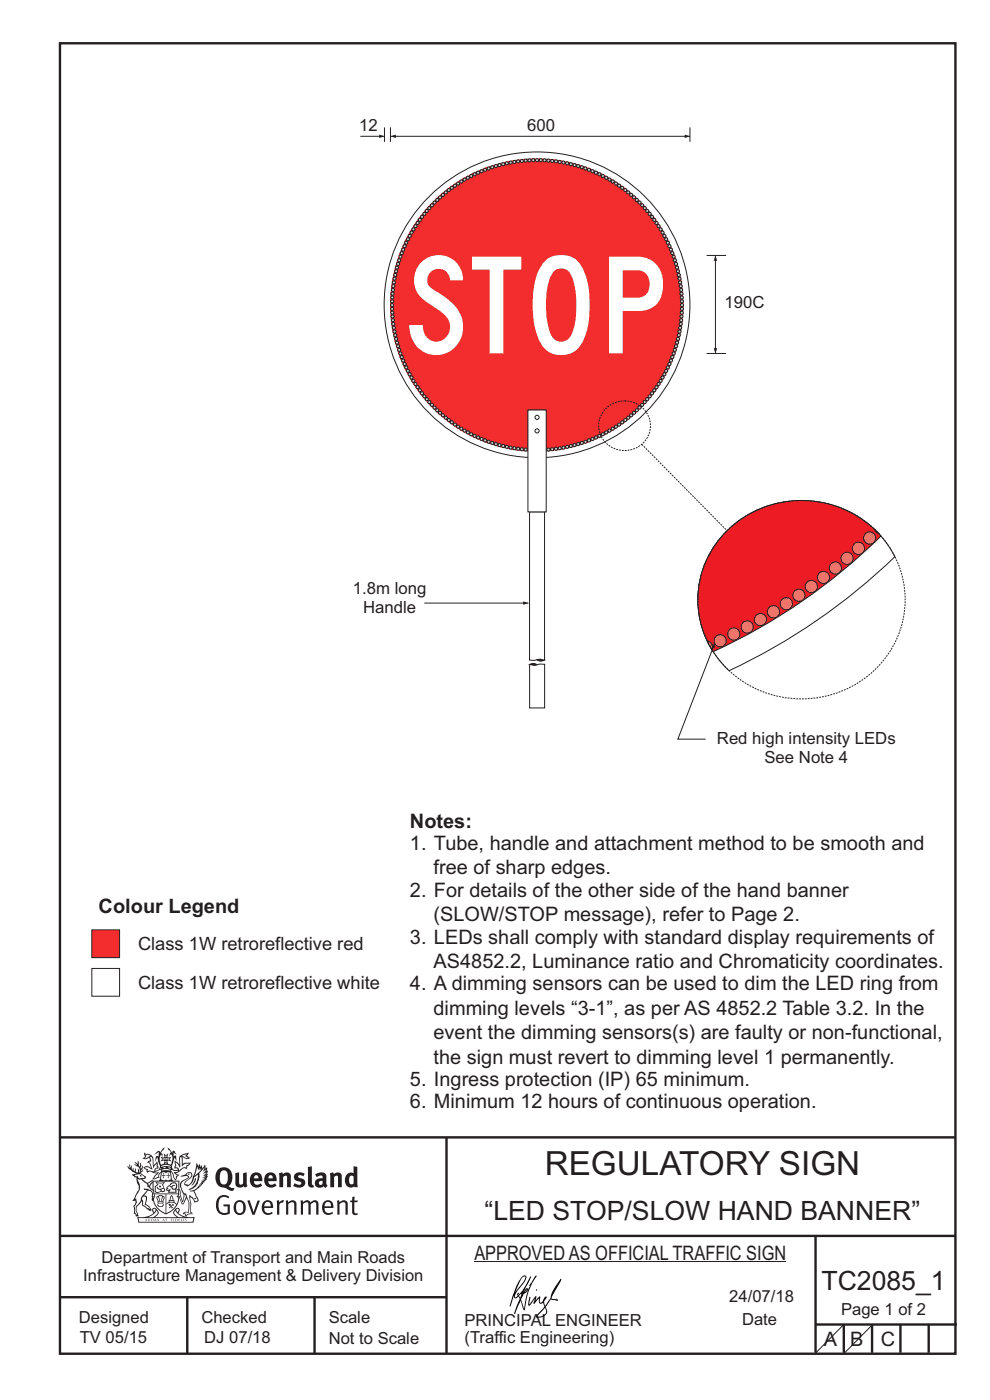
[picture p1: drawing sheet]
<svg xmlns="http://www.w3.org/2000/svg" width="210mm" height="297mm" viewBox="0 0 210 297" stroke-linecap="round" stroke-linejoin="round" font-family="sans-serif">
<circle cx="113.9" cy="64.7" r="32.4" fill="#fff" stroke="#231f20" stroke-width=".21"/>
<circle cx="113.9" cy="64.7" r="31.1" fill="#f32c2e"/>
<g fill="#d1d3d4" stroke="#231f20" stroke-width=".21">
<circle cx="113.9" cy="34" r=".32"/>
<circle cx="113.1" cy="34" r=".32"/>
<circle cx="112.3" cy="34" r=".32"/>
<circle cx="111.5" cy="34.1" r=".32"/>
<circle cx="110.7" cy="34.1" r=".32"/>
<circle cx="109.9" cy="34.2" r=".32"/>
<circle cx="109.1" cy="34.4" r=".32"/>
<circle cx="108.3" cy="34.5" r=".32"/>
<circle cx="107.5" cy="34.6" r=".32"/>
<circle cx="106.7" cy="34.8" r=".32"/>
<circle cx="106" cy="35" r=".32"/>
<circle cx="105.2" cy="35.2" r=".32"/>
<circle cx="104.4" cy="35.5" r=".32"/>
<circle cx="103.7" cy="35.7" r=".32"/>
<circle cx="102.9" cy="36" r=".32"/>
<circle cx="102.2" cy="36.3" r=".32"/>
<circle cx="101.4" cy="36.6" r=".32"/>
<circle cx="100.7" cy="37" r=".32"/>
<circle cx="100" cy="37.3" r=".32"/>
<circle cx="99.2" cy="37.7" r=".32"/>
<circle cx="98.5" cy="38.1" r=".32"/>
<circle cx="97.9" cy="38.5" r=".32"/>
<circle cx="97.2" cy="38.9" r=".32"/>
<circle cx="96.5" cy="39.4" r=".32"/>
<circle cx="95.8" cy="39.8" r=".32"/>
<circle cx="95.2" cy="40.3" r=".32"/>
<circle cx="94.6" cy="40.8" r=".32"/>
<circle cx="93.9" cy="41.3" r=".32"/>
<circle cx="93.3" cy="41.9" r=".32"/>
<circle cx="92.8" cy="42.4" r=".32"/>
<circle cx="92.2" cy="43" r=".32"/>
<circle cx="91.6" cy="43.6" r=".32"/>
<circle cx="91.1" cy="44.2" r=".32"/>
<circle cx="90.5" cy="44.8" r=".32"/>
<circle cx="90" cy="45.4" r=".32"/>
<circle cx="89.5" cy="46" r=".32"/>
<circle cx="89" cy="46.7" r=".32"/>
<circle cx="88.6" cy="47.3" r=".32"/>
<circle cx="88.1" cy="48" r=".32"/>
<circle cx="87.7" cy="48.7" r=".32"/>
<circle cx="87.3" cy="49.4" r=".32"/>
<circle cx="86.9" cy="50.1" r=".32"/>
<circle cx="86.5" cy="50.8" r=".32"/>
<circle cx="86.2" cy="51.5" r=".32"/>
<circle cx="85.8" cy="52.2" r=".32"/>
<circle cx="85.5" cy="53" r=".32"/>
<circle cx="85.2" cy="53.7" r=".32"/>
<circle cx="84.9" cy="54.5" r=".32"/>
<circle cx="84.7" cy="55.2" r=".32"/>
<circle cx="84.4" cy="56" r=".32"/>
<circle cx="84.2" cy="56.8" r=".32"/>
<circle cx="84" cy="57.5" r=".32"/>
<circle cx="83.8" cy="58.3" r=".32"/>
<circle cx="83.7" cy="59.1" r=".32"/>
<circle cx="83.6" cy="59.9" r=".32"/>
<circle cx="83.4" cy="60.7" r=".32"/>
<circle cx="83.3" cy="61.5" r=".32"/>
<circle cx="83.3" cy="62.3" r=".32"/>
<circle cx="83.2" cy="63.1" r=".32"/>
<circle cx="83.2" cy="63.9" r=".32"/>
<circle cx="83.2" cy="64.7" r=".32"/>
<circle cx="83.2" cy="65.5" r=".32"/>
<circle cx="83.2" cy="66.3" r=".32"/>
<circle cx="83.3" cy="67.1" r=".32"/>
<circle cx="83.3" cy="67.9" r=".32"/>
<circle cx="83.4" cy="68.7" r=".32"/>
<circle cx="83.6" cy="69.5" r=".32"/>
<circle cx="83.7" cy="70.3" r=".32"/>
<circle cx="83.8" cy="71.1" r=".32"/>
<circle cx="84" cy="71.9" r=".32"/>
<circle cx="84.2" cy="72.7" r=".32"/>
<circle cx="84.4" cy="73.5" r=".32"/>
<circle cx="84.7" cy="74.2" r=".32"/>
<circle cx="84.9" cy="75" r=".32"/>
<circle cx="85.2" cy="75.7" r=".32"/>
<circle cx="85.5" cy="76.5" r=".32"/>
<circle cx="85.8" cy="77.2" r=".32"/>
<circle cx="86.2" cy="78" r=".32"/>
<circle cx="86.5" cy="78.7" r=".32"/>
<circle cx="86.9" cy="79.4" r=".32"/>
<circle cx="87.3" cy="80.1" r=".32"/>
<circle cx="87.7" cy="80.8" r=".32"/>
<circle cx="88.1" cy="81.5" r=".32"/>
<circle cx="88.6" cy="82.1" r=".32"/>
<circle cx="89" cy="82.8" r=".32"/>
<circle cx="89.5" cy="83.4" r=".32"/>
<circle cx="90" cy="84.1" r=".32"/>
<circle cx="90.5" cy="84.7" r=".32"/>
<circle cx="91.1" cy="85.3" r=".32"/>
<circle cx="91.6" cy="85.9" r=".32"/>
<circle cx="92.2" cy="86.5" r=".32"/>
<circle cx="92.8" cy="87" r=".32"/>
<circle cx="93.3" cy="87.6" r=".32"/>
<circle cx="93.9" cy="88.1" r=".32"/>
<circle cx="94.6" cy="88.6" r=".32"/>
<circle cx="95.2" cy="89.1" r=".32"/>
<circle cx="95.8" cy="89.6" r=".32"/>
<circle cx="96.5" cy="90.1" r=".32"/>
<circle cx="97.2" cy="90.5" r=".32"/>
<circle cx="97.9" cy="90.9" r=".32"/>
<circle cx="98.5" cy="91.3" r=".32"/>
<circle cx="99.2" cy="91.7" r=".32"/>
<circle cx="100" cy="92.1" r=".32"/>
<circle cx="100.7" cy="92.5" r=".32"/>
<circle cx="101.4" cy="92.8" r=".32"/>
<circle cx="102.2" cy="93.1" r=".32"/>
<circle cx="102.9" cy="93.4" r=".32"/>
<circle cx="103.7" cy="93.7" r=".32"/>
<circle cx="104.4" cy="94" r=".32"/>
<circle cx="105.2" cy="94.2" r=".32"/>
<circle cx="106" cy="94.4" r=".32"/>
<circle cx="106.7" cy="94.6" r=".32"/>
<circle cx="107.5" cy="94.8" r=".32"/>
<circle cx="108.3" cy="95" r=".32"/>
<circle cx="109.1" cy="95.1" r=".32"/>
<circle cx="109.9" cy="95.2" r=".32"/>
<circle cx="110.7" cy="95.3" r=".32"/>
<circle cx="111.5" cy="95.4" r=".32"/>
<circle cx="112.3" cy="95.4" r=".32"/>
<circle cx="113.1" cy="95.5" r=".32"/>
<circle cx="113.9" cy="95.5" r=".32"/>
<circle cx="114.7" cy="95.5" r=".32"/>
<circle cx="115.5" cy="95.4" r=".32"/>
<circle cx="116.3" cy="95.4" r=".32"/>
<circle cx="117.1" cy="95.3" r=".32"/>
<circle cx="117.9" cy="95.2" r=".32"/>
<circle cx="118.7" cy="95.1" r=".32"/>
<circle cx="119.5" cy="95" r=".32"/>
<circle cx="120.3" cy="94.8" r=".32"/>
<circle cx="121.1" cy="94.6" r=".32"/>
<circle cx="121.9" cy="94.4" r=".32"/>
<circle cx="122.6" cy="94.2" r=".32"/>
<circle cx="123.4" cy="94" r=".32"/>
<circle cx="124.2" cy="93.7" r=".32"/>
<circle cx="124.9" cy="93.4" r=".32"/>
<circle cx="125.7" cy="93.1" r=".32"/>
<circle cx="126.4" cy="92.8" r=".32"/>
<circle cx="127.2" cy="92.5" r=".32"/>
<circle cx="127.9" cy="92.1" r=".32"/>
<circle cx="128.6" cy="91.7" r=".32"/>
<circle cx="129.3" cy="91.3" r=".32"/>
<circle cx="130" cy="90.9" r=".32"/>
<circle cx="130.7" cy="90.5" r=".32"/>
<circle cx="131.3" cy="90.1" r=".32"/>
<circle cx="132" cy="89.6" r=".32"/>
<circle cx="132.6" cy="89.1" r=".32"/>
<circle cx="133.3" cy="88.6" r=".32"/>
<circle cx="133.9" cy="88.1" r=".32"/>
<circle cx="134.5" cy="87.6" r=".32"/>
<circle cx="135.1" cy="87" r=".32"/>
<circle cx="135.7" cy="86.5" r=".32"/>
<circle cx="136.2" cy="85.9" r=".32"/>
<circle cx="136.8" cy="85.3" r=".32"/>
<circle cx="137.3" cy="84.7" r=".32"/>
<circle cx="137.8" cy="84.1" r=".32"/>
<circle cx="138.3" cy="83.4" r=".32"/>
<circle cx="138.8" cy="82.8" r=".32"/>
<circle cx="139.3" cy="82.1" r=".32"/>
<circle cx="139.7" cy="81.5" r=".32"/>
<circle cx="140.1" cy="80.8" r=".32"/>
<circle cx="140.5" cy="80.1" r=".32"/>
<circle cx="140.9" cy="79.4" r=".32"/>
<circle cx="141.3" cy="78.7" r=".32"/>
<circle cx="141.7" cy="78" r=".32"/>
<circle cx="142" cy="77.2" r=".32"/>
<circle cx="142.3" cy="76.5" r=".32"/>
<circle cx="142.6" cy="75.7" r=".32"/>
<circle cx="142.9" cy="75" r=".32"/>
<circle cx="143.2" cy="74.2" r=".32"/>
<circle cx="143.4" cy="73.5" r=".32"/>
<circle cx="143.6" cy="72.7" r=".32"/>
<circle cx="143.8" cy="71.9" r=".32"/>
<circle cx="144" cy="71.1" r=".32"/>
<circle cx="144.1" cy="70.3" r=".32"/>
<circle cx="144.3" cy="69.5" r=".32"/>
<circle cx="144.4" cy="68.7" r=".32"/>
<circle cx="144.5" cy="67.9" r=".32"/>
<circle cx="144.6" cy="67.1" r=".32"/>
<circle cx="144.6" cy="66.3" r=".32"/>
<circle cx="144.7" cy="65.5" r=".32"/>
<circle cx="144.7" cy="64.7" r=".32"/>
<circle cx="144.7" cy="63.9" r=".32"/>
<circle cx="144.6" cy="63.1" r=".32"/>
<circle cx="144.6" cy="62.3" r=".32"/>
<circle cx="144.5" cy="61.5" r=".32"/>
<circle cx="144.4" cy="60.7" r=".32"/>
<circle cx="144.3" cy="59.9" r=".32"/>
<circle cx="144.1" cy="59.1" r=".32"/>
<circle cx="144" cy="58.3" r=".32"/>
<circle cx="143.8" cy="57.5" r=".32"/>
<circle cx="143.6" cy="56.8" r=".32"/>
<circle cx="143.4" cy="56" r=".32"/>
<circle cx="143.2" cy="55.2" r=".32"/>
<circle cx="142.9" cy="54.5" r=".32"/>
<circle cx="142.6" cy="53.7" r=".32"/>
<circle cx="142.3" cy="53" r=".32"/>
<circle cx="142" cy="52.2" r=".32"/>
<circle cx="141.7" cy="51.5" r=".32"/>
<circle cx="141.3" cy="50.8" r=".32"/>
<circle cx="140.9" cy="50.1" r=".32"/>
<circle cx="140.5" cy="49.4" r=".32"/>
<circle cx="140.1" cy="48.7" r=".32"/>
<circle cx="139.7" cy="48" r=".32"/>
<circle cx="139.3" cy="47.3" r=".32"/>
<circle cx="138.8" cy="46.7" r=".32"/>
<circle cx="138.3" cy="46" r=".32"/>
<circle cx="137.8" cy="45.4" r=".32"/>
<circle cx="137.3" cy="44.8" r=".32"/>
<circle cx="136.8" cy="44.2" r=".32"/>
<circle cx="136.2" cy="43.6" r=".32"/>
<circle cx="135.7" cy="43" r=".32"/>
<circle cx="135.1" cy="42.4" r=".32"/>
<circle cx="134.5" cy="41.9" r=".32"/>
<circle cx="133.9" cy="41.3" r=".32"/>
<circle cx="133.3" cy="40.8" r=".32"/>
<circle cx="132.6" cy="40.3" r=".32"/>
<circle cx="132" cy="39.8" r=".32"/>
<circle cx="131.3" cy="39.4" r=".32"/>
<circle cx="130.7" cy="38.9" r=".32"/>
<circle cx="130" cy="38.5" r=".32"/>
<circle cx="129.3" cy="38.1" r=".32"/>
<circle cx="128.6" cy="37.7" r=".32"/>
<circle cx="127.9" cy="37.3" r=".32"/>
<circle cx="127.2" cy="37" r=".32"/>
<circle cx="126.4" cy="36.6" r=".32"/>
<circle cx="125.7" cy="36.3" r=".32"/>
<circle cx="124.9" cy="36" r=".32"/>
<circle cx="124.2" cy="35.7" r=".32"/>
<circle cx="123.4" cy="35.5" r=".32"/>
<circle cx="122.6" cy="35.2" r=".32"/>
<circle cx="121.9" cy="35" r=".32"/>
<circle cx="121.1" cy="34.8" r=".32"/>
<circle cx="120.3" cy="34.6" r=".32"/>
<circle cx="119.5" cy="34.5" r=".32"/>
<circle cx="118.7" cy="34.4" r=".32"/>
<circle cx="117.9" cy="34.2" r=".32"/>
<circle cx="117.1" cy="34.1" r=".32"/>
<circle cx="116.3" cy="34.1" r=".32"/>
<circle cx="115.5" cy="34" r=".32"/>
<circle cx="114.7" cy="34" r=".32"/>
</g>
<g fill="none" stroke="#231f20" stroke-width=".51">
<path d="M12.7 9.2h190v278h-190zM12.7 241.3h190M94.7 241.4v45.8M12.7 275.2h82M12.7 262.2h190.1M39.7 275.2v12M66.7 275.2v12M173 262.1v24.9M173 281h30M179 281v6M185 281v6M191 281v6"/>
<path d="M197 281v6"/>
</g>
<g fill="#231f20">
<path d="M47 248.4a2.55 2.55 0 0 0 0 2.7l.3 .2a.81 .81 0 0 0 1-1v-.5a1.04 1.04 0 0 0-1.1-1.5zM46.3 248.1a1.82 1.82 0 0 1 2.1-.2 1.82 1.82 0 0 1 .9 1.8 2.29 2.29 0 0 1-.8 2l.7 .3h.5l-.2 .6a2.87 2.87 0 0 1-2-.7 2.12 2.12 0 0 1-1.7-3.1z" fill-rule="evenodd"/>
<path d="M49.9 248.9l.8-.2v2a.46 .46 0 0 0 .3 .6 .46 .46 0 0 0 .6-.3v-2.1l.7-.2v2.4l.2 .5-.5 .3-.3-.3a1.02 1.02 0 0 1-1.2 .3 1.02 1.02 0 0 1-.6-1.1z" fill-rule="evenodd"/>
<path d="M54 249.5l-.1 .5h.9a.49 .49 0 0 0-.2-.6 .49 .49 0 0 0-.6 .1zM53.4 249.1a1.34 1.34 0 0 1 1.6-.2 1.34 1.34 0 0 1 .6 1.5v.2h-1.7a.77 .77 0 0 0 .5 .8 .77 .77 0 0 0 .9-.4l.3 .5a1.59 1.59 0 0 1-2 .2 1.59 1.59 0 0 1-.5-2.1z" fill-rule="evenodd"/>
<path d="M57 249.5l-.1 .5h1a.49 .49 0 0 0-.2-.6 .49 .49 0 0 0-.7 .1zM56.4 249.1a1.34 1.34 0 0 1 1.6-.2 1.34 1.34 0 0 1 .7 1.5v.2h-1.8a.77 .77 0 0 0 .5 .8 .77 .77 0 0 0 .9-.4l.4 .5a1.59 1.59 0 0 1-2.1 .2 1.59 1.59 0 0 1-.5-2.1z" fill-rule="evenodd"/>
<path d="M59.2 248.9l.7-.2 .1 .4a.95 .95 0 0 1 1-.3 .95 .95 0 0 1 .7 .8v2.3h-.8v-2.3a.46 .46 0 0 0-.8 .1v2.2h-.8z" fill-rule="evenodd"/>
<path d="M62.6 249.1a1.75 1.75 0 0 1 2-.1l-.2 .5-.6-.2a.43 .43 0 0 0-.6 .3l.4 .3a1.04 1.04 0 0 1 1.2 1.1 1.04 1.04 0 0 1-1.4 1l-1.2-.4 .3-.6 1 .4 .4-.4a.88 .88 0 0 0-1-.5l-.4-.2-.1-.4z" fill-rule="evenodd"/>
<path d="M65.3 247.6l.8-.2 .1 3.8 .3 .2 .1 .4a.88 .88 0 0 1-1 0 .88 .88 0 0 1-.3-1z" fill-rule="evenodd"/>
<path d="M67.8 250.6a.43 .43 0 0 0-.1 .7 .43 .43 0 0 0 .7-.1v-.7zM66.8 249.1a1.7 1.7 0 0 1 2.4 .1v1.9l.3 .4-.4 .5-.5-.4a1.03 1.03 0 0 1-1.7-.1 1.03 1.03 0 0 1 .8-1.5h.7v-.4a.8 .8 0 0 0-1.2 .1z" fill-rule="evenodd"/>
<path d="M70 248.9l.7-.2 .1 .4a.95 .95 0 0 1 1-.3 .95 .95 0 0 1 .7 .8v2.3h-.8v-2.3a.46 .46 0 0 0-.8 .1v2.2h-.8z" fill-rule="evenodd"/>
<path d="M74.3 249.5a1.48 1.48 0 0 0 0 1.7h.5l.2-.1v-1.5l-.3-.2zM75 247.4l.8 .1 .1 4.4h-.7l-.1-.2a1.26 1.26 0 0 1-1.4 0 1.26 1.26 0 0 1-.5-1.3 1.29 1.29 0 0 1 .4-1.4 1.29 1.29 0 0 1 1.4-.1z" fill-rule="evenodd"/>
<path d="M46.4 253.9a1.72 1.72 0 0 1 2.3 0l-.3 .3a1.24 1.24 0 0 0-1.4-.2 1.24 1.24 0 0 0-.6 1.4 1.49 1.49 0 0 0 1.2 1.9l.7-.1v-1.3h-.8l-.1-.4h1.3v1.9a1.93 1.93 0 0 1-2.2 0 1.93 1.93 0 0 1-.7-2.2l.2-.8z" fill-rule="evenodd"/>
<path d="M50.4 255.1a1.65 1.65 0 0 0 .2 2.2 .99 .99 0 0 0 1-1.4 .78 .78 0 0 0-.4-.8 .78 .78 0 0 0-.8 0zM50 254.9a1.33 1.33 0 0 1 1.6-.1 1.33 1.33 0 0 1 .5 1.4 1.31 1.31 0 0 1-1.3 1.6 1.31 1.31 0 0 1-1.2-1.6v-.6z" fill-rule="evenodd"/>
<path d="M52.5 254.7l.4-.1 .9 2.6 .8-2.5h.5l-1.1 3h-.5z" fill-rule="evenodd"/>
<path d="M56.3 255.2l-.2 .7h1.3a.7 .7 0 0 0-.3-.8 .7 .7 0 0 0-.8 .1zM55.9 255a1.22 1.22 0 0 1 1.5-.2 1.22 1.22 0 0 1 .5 1.5h-1.8a.93 .93 0 0 0 .5 1 .93 .93 0 0 0 1.1-.2l.2 .3a1.43 1.43 0 0 1-1.8 .1 1.43 1.43 0 0 1-.6-1.7z" fill-rule="evenodd"/>
<path d="M58.7 254.7l.4-.1 .1 .5 .4-.4 .6-.1-.2 .5a.66 .66 0 0 0-.8 .7v1.9h-.4z" fill-rule="evenodd"/>
<path d="M60.6 254.7l.4-.1 .1 .5a.94 .94 0 0 1 1-.5 .94 .94 0 0 1 .8 .8v2.3h-.5l-.1-2.5a.81 .81 0 0 0-1.2 .3v2.2h-.4z" fill-rule="evenodd"/>
<path d="M63.7 254.7l.5-.1 .1 .5 .4-.3a.78 .78 0 0 1 1.1 .3 .9 .9 0 0 1 1-.5 .9 .9 0 0 1 .8 .8v2.3h-.5l-.1-2.5a.67 .67 0 0 0-1.1 .3v2.2h-.5v-2.4l-.4-.3-.7 .4v2.3h-.5z" fill-rule="evenodd"/>
<path d="M69 255.2l-.1 .7h1.3a.7 .7 0 0 0-.3-.8 .7 .7 0 0 0-.9 .1zM68.7 255a1.22 1.22 0 0 1 1.5-.2 1.22 1.22 0 0 1 .5 1.5h-1.8a.93 .93 0 0 0 .4 1 .93 .93 0 0 0 1.2-.2l.1 .3a1.44 1.44 0 0 1-1.7 .1 1.44 1.44 0 0 1-.6-1.7z" fill-rule="evenodd"/>
<path d="M71.4 254.7l.5-.1 .1 .5a.94 .94 0 0 1 1-.5 .94 .94 0 0 1 .8 .8v2.3h-.5l-.1-2.5a.81 .81 0 0 0-1.2 .3v2.2h-.4z" fill-rule="evenodd"/>
<path d="M74.7 253.9l.5-.1v.9h.7l-.1 .3h-.6v2.2l.1 .2h.5l.1 .3a.75 .75 0 0 1-1.2-.6v-2.1h-.4v-.3h.4z" fill-rule="evenodd"/>
<path d="M30.8 244.9l1.1 .3-.9 .5h-.4l.6-.5zM31.8 245.4h.2a2.44 2.44 0 0 1 .4 1.9l.1 .5 .7-1-.1 .6 .3 .3a.57 .57 0 0 0-.6 .7l-1-.1-.5 .2 .2-.5-.8-.3 .7-.1 .9 .5 .1-.1-.6-1.3-.2-.2h.5zM30.7 244.4l-.1 .5 .2 .4-.6 .4a1.04 1.04 0 0 0 1.4-.1l.2 .6-.3 .1-.2 .4a.94 .94 0 0 1 .8 1.1l-.2-.1a1.16 1.16 0 0 0-1.5-.1l.3 .4 .4 .2 .1 .5 .2 .1 .1-.2a.94 .94 0 0 1 1.1 .2l.8 .1-1.2 1.2a1.13 1.13 0 0 0 1.2-.2l.4-.1-.1-.4 .5-.8a.83 .83 0 0 0-.6 1.1l-.3-.1-.7 .4 1.1-1.4-.5 .1-.5-.1 1.3-.5-.1-.1-.9 .4v-.3l.2-.2 .3 .1 .1-.3-.2-.4v-.6l-.1-.4-.7 1v-.7a1.42 1.42 0 0 0-1.6-1.8z" fill-rule="evenodd"/>
<path d="M38.5 245.2l.5-.2 .7-.1-.6 .3 .8 .5h-.3zM38.3 245.5l.2-.1 .1 2a1.69 1.69 0 0 1 1.6-.6l-.8 .5 .1 .5a1.1 1.1 0 0 0-1.5 .6l-.1-.5-.2-.2h-.5l.3-.4-.3-.7a1.42 1.42 0 0 1 .8 1.1l.2-.1zM37.1 246.2l.1 1-.2 .3 .1 .4h.5l.1 .2a.96 .96 0 0 1-1.1-.1l-.1 .1a1.06 1.06 0 0 0 1.3 .2v.1a.72 .72 0 0 1-1 .2l.3 .5 .6 .2-.4 .2-.1 .6-.2-.3-.4-1.1-.4-.4 .4 .9a1.54 1.54 0 0 0 .7 1.2l.2-.3a.58 .58 0 0 1 .4-.8l.2-.1h-.3l-.5-.3 .9-.5a.93 .93 0 0 1 1.2-.5v.2l.2-.2 .1-.5a.99 .99 0 0 0 .7-.8l-1.3 .1-.3 .2-.1-1.4 .9 .4 .9-.3h-.4l-.5-.4 .4-.7-.6 .2a1.46 1.46 0 0 0-1.4 2.1v.4l-.2-.4z" fill-rule="evenodd"/>
<path d="M35.6 248.9l.2 .1-.1 .3 .4 .1h-.4v.6l-.1-.6h-.3l.3-.1z" fill-rule="evenodd"/>
<path d="M34.6 248.9l.2 .1v.3l.3 .1h-.3l-.1 .6v-.6h-.4l.4-.1z" fill-rule="evenodd"/>
<path d="M34.3 248.8a.57 .57 0 0 1 .9 .2 .57 .57 0 0 1 .9-.2l.2 1.4h-.2a.57 .57 0 0 1-.9 0 .69 .69 0 0 1-1.1 0zM34.2 248.1l-.3 2.1-.2 .4h3l-.2-.4-.3-2.1h-.2v.2l-.8-.1-.8 .1v-.2z" fill-rule="evenodd"/>
<path d="M34.2 252.4a.3 .3 0 0 0 .6 0 .3 .3 0 0 0-.6 0zM33.3 250.9l.3 .3-.3 .4a.79 .79 0 0 0 0 1.3l.8-.2-.1-.3a.55 .55 0 0 1-.7-.6l.1-.1 .2 .3 .3 .2 .8-.2-.4-.7 .4-.4-.7 .2zM33 250.7l1.1 .2 .9-.2-.4 .6 .4 1.2a.56 .56 0 0 1-.8 .3l-.2 .1a.73 .73 0 0 1-.9 .1 .73 .73 0 0 1-.3-1v-.4l.6-.4z" fill-rule="evenodd"/>
<path d="M35.6 251.8l.7-.4a.58 .58 0 0 1 1-.1 .58 .58 0 0 1-.4 .9l-.3-.3a.43 .43 0 0 1 .6-.4 .57 .57 0 0 0-.8 .2l-.2-.1-.3 .1 .4 .2a.55 .55 0 0 0 .9 .4v.5h-1.3l.3-.4-.1-.1-.6 .1 .2-.3-.2-.1zM35.4 251.8l-.1 .2a.39 .39 0 0 0 .2 .6h.3l-.2 .4h1.9l-.1-.8a.86 .86 0 0 0-.1-1.3 .86 .86 0 0 0-1.3 .4z" fill-rule="evenodd"/>
<path d="M36 254.8h.8v.2h-.8zM36.4 253.8l.2 .8h-.4zM36.4 253.5l-.3 .5-.1 .6h-.2v.4l-.7 .4 .2 .1a1.48 1.48 0 0 1 2.1 .2l.2-.1-.6-.5v-.5h-.2l-.1-.6z" fill-rule="evenodd"/>
<path d="M35.8 255.4l.4 .1 .1 .3 .3-.2-.2-.2a.38 .38 0 0 1 .5 .5l-.2-.2-.3 .2 .3 .2-.3 .3-.1-.4-.4 .4-.1-.2 .4-.3-.1-.1-.2 .1z" fill-rule="evenodd"/>
<path d="M34.5 254h.2v.2l-.2 .6h-.2zM33.6 255.3h.9v.2a.55 .55 0 0 1-.8 .4v-.2l-.2-.1zM33.4 254h.2l.2 .8h-.2zM33.6 255l.8-.1 .1 .2h-.8zM33.8 253.7h.5l-.2 1.1h-.1zM33.3 253.8l-.1 .3 .3 1.1a.48 .48 0 0 0-.1 .6 .48 .48 0 0 0 .5 .2h.5a.49 .49 0 0 0 .2-.8l.3-1.1-.1-.3a1.42 1.42 0 0 0-1.5 0z" fill-rule="evenodd"/>
<path d="M33.7 251.5l.4 .1 .1 .3h-.3z" fill-rule="evenodd"/>
<path d="M41.3 250.1l.3-.2-.2 .8-.6 .8h-.2l.5-.7z" fill-rule="evenodd"/>
<path d="M39.7 249l.3-.2 .5 .2a.88 .88 0 0 1-.6 1.1 1.22 1.22 0 0 0-.8 1.3l.5 .2a.72 .72 0 0 0 .9-.4l.5-.8 .2-.6 .8-.6v.2a2.85 2.85 0 0 1-2 2.9l.1 .1a2.13 2.13 0 0 0 1.9-1.5v-.3a2.01 2.01 0 0 0 .3-1.7l1.1-1.3-.4 1 .7-.5-.7 1 .8-.4-.8 .8 .7-.2-.9 .6 .8-.1-.8 .4h.7l-.8 .3 .3 .2h-.4l.2 .3h-.4l.2 .3h-.4l.1 .2h-.1a2.16 2.16 0 0 1-2 1.1l.1 .2 .4-.1a.76 .76 0 0 1 .7 .8l.5 1.2-.6 .2a1.45 1.45 0 0 0-1.1-1.3l.2 1.8-.1 1.8 .4 .3a1.07 1.07 0 0 0-1.2 .4v-.3l-.5-.2a.87 .87 0 0 1 1.1-.1v-.7a4.4 4.4 0 0 0-.6-3.1l-.1-.3h-.2a2.16 2.16 0 0 1-.7-2.2l.3-.4 1.2-.7a.55 .55 0 0 0-.4-.8zM37.8 252.4a.76 .76 0 0 1 .3 1.1l.6 1.6 .4-1.7 .2 .1a.61 .61 0 0 1-.1 .9l-.3 .8-.2 .1-.7-1.6-.3 .1a1.18 1.18 0 0 0 .1-1.4zM41.8 247.5l.2 .7 .3-.5v.6l.4-.5a1.9 1.9 0 0 1-1.2 1.4l-.3 .3zM38.2 249.6l1.4-.2 .2 .2v.3l-.5 .2a1.26 1.26 0 0 0-.9 1.9l.2 .7a1.84 1.84 0 0 1 .1 2.1l-.4-1.4a.96 .96 0 0 0-.4-1.2l-.4 .2a.78 .78 0 0 1 0 1.3l.1 .3h.4l.4 1.1a.38 .38 0 0 0 .2 .4 .38 .38 0 0 0 .4-.1l.6-1.2a2.94 2.94 0 0 1 .4 2.5l-.1 .4h-.8l-.3 .4v.2l.4-.1 .1 .4 .2 .1a1.02 1.02 0 0 1 1.3-.5v-.4l-.3-.1 .1-1.8-.3-1.3h.1a1.14 1.14 0 0 1 .8 1 .63 .63 0 0 0 .8-.2 .63 .63 0 0 0-.2-.9l-.6-1.2 .9-.6 .2-.4h.3l-.1-.2h.4l-.1-.3h.3l-.1-.3 .5-.1-.2-.2 .6-.4v-.2h-.2l.4-.5h-.3l.3-.5-.4 .1 .4-.5v-.3l-.3 .2 .2-.7-.1-.2-.4 .3v-.8l-.6 .8-.2-.8-.2 .5-.3-.7-.1 .6-.5-.8-.1 1.4-.6 1.8a1.81 1.81 0 0 1-1 1.5l-.6-.2a1.75 1.75 0 0 1 1.1-1.2 .75 .75 0 0 0 .1-1.3 .75 .75 0 0 0-1.2 .4z" fill-rule="evenodd"/>
<path d="M41.2 254.1h.3l.2 .2-.4 .1z" fill-rule="evenodd"/>
<path d="M29.4 258.4h11.6l-.1 .8h-11.4zM31.3 258.2l.5-.1a2.48 2.48 0 0 0 1.4-1.3l.3 .5-.5 .6-.5 .3zM32.5 256.6l.3-.2 .2 .1-.3 .7zM37.2 256.8a2.65 2.65 0 0 0 1.8 1.4h-1.1l-.5-.3-.5-.6zM37.4 256.5l.2-.1 .3 .2-.3 .6zM29.2 258.2l.1 1.2h11.8l.2-1.1-.2-.1a4.1 4.1 0 0 1-3.3-.9l.3-.4-.1-.6a1.06 1.06 0 0 0-1.3 1l.2 .4 .6 .5h-4.7l.3-.1a.84 .84 0 0 0 .6-.8 .84 .84 0 0 0-.5-.8l-.3-.2h-.5l-.1 .6 .3 .4a4.2 4.2 0 0 1-3.4 .9z" fill-rule="evenodd"/>
<path d="M31 258.7l.1 .2h-.2zM31 258.5l-.3 .6 .4-.2 .2 .2z" fill-rule="evenodd"/>
<path d="M31.3 258.6h.3v.4a.25 .25 0 0 0 .2-.1 .25 .25 0 0 0-.1-.3h.1a.29 .29 0 0 1 0 .4 .29 .29 0 0 1-.4 0 .29 .29 0 0 1 0-.4z" fill-rule="evenodd"/>
<path d="M32.2 258.6a.22 .22 0 0 1 .3 .2 .22 .22 0 0 1-.3 .2zM32 258.6l.1 .4a.33 .33 0 0 0 .4 0 .33 .33 0 0 0 0-.4 .33 .33 0 0 0-.5 0z" fill-rule="evenodd"/>
<path d="M32.9 258.7l.1 .2h-.2zM32.9 258.5l-.2 .6 .3-.2 .2 .2z" fill-rule="evenodd"/>
<path d="M33.3 258.6h.2l.1 .1 .2-.1-.2 .2 .2 .3-.3-.3-.1 .3h-.1l.2-.3z" fill-rule="evenodd"/>
<path d="M34.7 258.7l.1 .2h-.2zM34.7 258.5l-.3 .6 .4-.2 .2 .2z" fill-rule="evenodd"/>
<path d="M35 258.5h.5l-.2 .1v.5h-.2l.1-.5z" fill-rule="evenodd"/>
<path d="M36.2 258.6l.3-.1-.1 .1v.2h.1h-.1v.3h-.2z" fill-rule="evenodd"/>
<path d="M36.7 258.6h.2v.5h-.2z" fill-rule="evenodd"/>
<path d="M37.3 258.6a.22 .22 0 0 1 .3 .2 .22 .22 0 0 1-.3 .2zM37.1 258.6v.4a.33 .33 0 0 0 .5 0 .33 .33 0 0 0 0-.4 .33 .33 0 0 0-.5 0z" fill-rule="evenodd"/>
<path d="M37.8 258.6l.4-.1-.2 .1v.2h.1h-.1v.2l.2 .1h-.4z" fill-rule="evenodd"/>
<path d="M38.4 258.6h.2l-.1 .4 .2 .1h-.3z" fill-rule="evenodd"/>
<path d="M38.9 258.6h.2v.5h-.2z" fill-rule="evenodd"/>
<path d="M39.3 258.6h.2h-.1l.2 .3-.2 .2-.1-.1v-.1l.2 .1z" fill-rule="evenodd"/>
<path d="M34.2 247.4a1.51 1.51 0 0 1 2 .2 2.67 2.67 0 0 0-2.1 0zM35.7 247.6l.4 .1 .1 .3-.4-.1zM34.6 247.6h.5l.1 .2h-.4zM34 247.8l.3 .2h-.3zM34.9 246.9l.3-.2 .3 .2zM34.9 245.6l.2 .1v.3h-.2zM35 245.1l.2 .2 .2-.2-.1 .3h-.2zM35.1 246.3h.2l.1 .4-.2-.2-.2 .2zM35.3 245.7l.2-.1v.4h-.2zM34.4 245.7h.3l.1 .3-.4 .1 .2-.2zM35.7 245.7h.3l-.2 .2 .2 .2-.4-.1zM32.7 244.9l1-.5-.1 1-.2-.2-.3 .2-.3 1.1 .5-1 .3 .9a1.84 1.84 0 0 1 .2 1.7l.4 .1a2.48 2.48 0 0 1 2.2 0l.2-.2-.2-.7 .7-1.8 .4 .7-.2-1-.2-.1-.2 .3v-.9l.6 .4-.6-.8-.3 .1-.1 .4-.5-.9-.5-.3 .2 .5 .6 .5-.5 .8 .4-.4a2.06 2.06 0 0 1 0 2.3l-.5-.2-.2-.6 .1-.1 .8 .2-.4-.5 .4-.5-.7 .2-.2-.2 .2-.7-.5 .4-.5-.4 .2 .7-.2 .2-.7-.2 .4 .5-.4 .5 .8-.2 .1 .1-.2 .6-.5 .2a2.02 2.02 0 0 1 0-2.2l.3 .5-.1-.7-.3-.1 .8-1.2-.4 .3-.5 .8-.2-.3a.8 .8 0 0 0-.8 .5z" fill-rule="evenodd"/>
<path d="M29.2 250.1l.3 .1a.61 .61 0 0 1 .8 .4l.3 .2a.8 .8 0 0 1 .6 1l.4 .1 .5 .5a1 1 0 0 1 .5 1.1l-.1 .7v-.5h-.1a.96 .96 0 0 0-.8-1.3l-.2-.2h-.7l-.1-.1-.1 .1 .1 .3h.6l-1.2 1.3-.2 1-.4 .6a1.33 1.33 0 0 0-.5 1.8l.2 .5a1.26 1.26 0 0 1-.5-1.5l-.1-.3a1.56 1.56 0 0 0 .4-1.7l-.3 .2 .2-.5a3.2 3.2 0 0 0 .7-3zM30.4 253.9h.4a2.06 2.06 0 0 1-.1 1.6l.7 .5 .4 .4-.6-.1-.8-.6-.1-.9a.51 .51 0 0 1 .1-.9zM28.6 249.3a1.52 1.52 0 0 1 2.1 .5l-1.1 .2-.2-.1-.1-.4h-.5zM27.5 247v.8l-.3-.4h-.1a3.1 3.1 0 0 0 1.9 1.6l-1 .1 .5 .6 .5 .1 .1 1.1a1.84 1.84 0 0 1-.3 2.5l-.4 .9-.3 .4 .2 .1 .4-.1 .1 .4-.2 .5-.3 .2 .1 1.7h.2l.3 .5 .1 .1 .4-.1-.1-.5a1.3 1.3 0 0 1-.1-1.7l.9-1 .1 1.1 .6 .2 .5 .5 .1-.1 .2 .3h.5a1.85 1.85 0 0 0-1.2-1.4l.1-.3a1.39 1.39 0 0 0 0-1.4l-.5-.1 .5-.5a.66 .66 0 0 1 .9-.4 .66 .66 0 0 1 .3 .9l-.1 .4 .2-.1v.2l-.1 .3 .2 .5 .1-.3a2.24 2.24 0 0 0 .1-2.2 .73 .73 0 0 1-.7-.7 .73 .73 0 0 1 .6-.7v-.2a.94 .94 0 0 0-.9 .8 .48 .48 0 0 1-.1-.6 .48 .48 0 0 1 .5-.2l.5-.3a.51 .51 0 0 0-.8 .2l-.5 .2-1-.8h.6l.2-.5-1.2-.7 .5-.5v-.3l-.5 .4 .1-.2a.69 .69 0 0 0 .2-1v.4l-.2 .3v-1.1l-.3-.2 .1 .6-.1 .2-.4-1.3v.7l-.6-.4 .5 .7-.6-.2 .3 .3a1 1 0 0 1 .7 1.4l-.2-.8v.9l-.5-.2v-.8l-.2 .7-.2-.1-.1-.6-.2 .4-.2-.2 .1-.7-.2 .5z" fill-rule="evenodd"/>
<path d="M29.6 249.4l.2-.1 .3 .2z" fill-rule="evenodd"/>
<path d="M32.4 250.5h5.6v2l-.2-.1v-1.7h-5.2v2.5h5.2v-.8l.1 .2-.1 1.1v-.3h-2.5v4a4.1 4.1 0 0 0 2.6-3.6l.1-.1a4 4 0 0 1-2.8 3.9 4.2 4.2 0 0 1-2.8-4.7l.1 1.2 .1-.1a3.8 3.8 0 0 0 2.5 3.4v-4h-2.5l-.2-.9z" fill-rule="evenodd"/>
<circle cx="40" cy="249.1" r=".17"/>
</g>
<path d="M100.6 267.7h66.2" fill="none" stroke="#231f20" stroke-width=".21"/>
<g fill="#000001">
<path d="M111.6 273.7l.2-.2-.5 .7zM110.4 274.5l.3 .1-.3 .7-.3-.4zM110.9 270.9l.5-.1a9.3 9.3 0 0 1-2 3.2l-.1 .2 1-2.5zM110.6 271a14.7 14.7 0 0 0-2.2 4.9l-.3 1.2 .1 .1 .8-2.4a.42 .42 0 0 0 .2 .7 .42 .42 0 0 0 .6-.3l.2-.2 .2 .6-1.1 3.1h.2l1.1-2.8 .6 1.9 .2 .2 .2-.5a13.5 13.5 0 0 1 2-6.2l.5-.5-.2-.2-1.6 2.1 .4-.1a14.9 14.9 0 0 0-1.3 5.1l-.4-1.2a1.39 1.39 0 0 1 .2-1.8l.1-.2a.92 .92 0 0 0 .8-1.2 .75 .75 0 0 0-.7 .7l-.2 .2 1.6-3.4h-.1l-.4 .7a10.5 10.5 0 0 1-2.2 3.2l.2-.4a.32 .32 0 0 0-.4 .2 .32 .32 0 0 0 .1 .4l-.5 .4a3.2 3.2 0 0 1 1.1-2.3l.5-.6a2.49 2.49 0 0 0 .7-1.6l-.3-.2z" fill-rule="evenodd"/>
<path d="M115.6 277.5a1.15 1.15 0 0 1 .1 1.3 1.15 1.15 0 0 1-1.2 .5h-.5zM112.3 275.1l-.3 1.7 .3 .2 1.2-1.5-.3 1.1 1.1-1.2a.94 .94 0 0 0 .4 1.2l.5-.3 .3 .9-1.2 1.3a.98 .98 0 0 0-.5 1 1.9 1.9 0 0 0 2.3-1.3l-.1-.3a1.02 1.02 0 0 1 .3-1.4l.5-.9 1.5 .3-.2-.5v.3l-1.1-.2v-.2l2-3.6 .1-.3-.1-.1-1.8 2.7a6.6 6.6 0 0 1-1.5 3l-.2-.2a1.01 1.01 0 0 1 .4-1.4l.1-.2-.3-.2-.3 .5-.2 .5-.5 .4-.2-.4 .1-.9-.2-.1-.8 .9 .2-.9h-.1l-1.4 1.7 .2-1.4v-.1z" fill-rule="evenodd"/>
<path d="M113.7 273.5l.3 .3h-.3z" fill-rule="evenodd"/>
</g>
<g fill="#231f20" stroke="#231f20" stroke-width=".21">
<path d="M113.9 140l.8-.1 .8 .1a1.37 1.37 0 0 1-1.6 0z" fill-rule="evenodd"/>
<path d="M112.4 141a1.37 1.37 0 0 1 1.5 0l-.7 .1z" fill-rule="evenodd"/>
</g>
<path d="M113.9 139.9l-.4 .2-1.2-.1v-31.4h3.2v31.4M112.3 140.9v9.3h3.2v-9.3h-1.1l-.4 .1" fill="none" stroke="#231f20" stroke-width=".21"/>
<path d="M112 87h3.9v21.6h-3.9z" fill-rule="evenodd" fill="#fff" stroke="#231f20" stroke-width=".21"/>
<g fill="none" stroke="#231f20" stroke-width=".21">
<path d="M76.4 28.9h5.2M81.6 27v3.1M82.8 27v3.1M146.4 27v3.1M149.9 54.2h4.1M149.9 75h4.1"/>
<circle cx="113.9" cy="88.5" r=".44"/>
<circle cx="113.9" cy="91.4" r=".44"/>
</g>
<path d="M80.4 28.6l1.2 .3-1.2 .4z" fill="#231f20"/>
<path d="M82.8 28.9h63.6" fill="none" stroke="#231f20" stroke-width=".21"/>
<g fill="#231f20">
<path d="M145.3 28.6l1.1 .3-1.1 .4z"/>
<path d="M82.8 28.9l1.2-.3v.7z"/>
</g>
<path d="M151.8 54.2v20.8" fill="none" stroke="#231f20" stroke-width=".21"/>
<g fill="#231f20">
<path d="M151.4 73.9h.7l-.3 1.1z"/>
<path d="M151.8 54.2l.3 1.1h-.7z"/>
</g>
<path d="M90 127.9h22.1" fill="none" stroke="#231f20" stroke-width=".21"/>
<path d="M111 127.6l1.1 .3-1.1 .4z" fill="#231f20"/>
<path d="M19.5 205.4h5.9v5.9h-5.9z" fill-rule="evenodd" fill="#fff" stroke="#231f20" stroke-width=".21"/>
<path d="M19.5 197.3h5.9v5.9h-5.9z" fill-rule="evenodd" fill="#f32c2e" stroke="#231f20" stroke-width=".21"/>
<path d="M153.9 113a22.5 22.5 0 0 1 35.9 5.1 130 130 0 0 1-35.2 24.2 20.4 20.4 0 0 1-.7-29.3z" fill-rule="evenodd" fill="#fff" stroke="#231f20" stroke-width=".21"/>
<path d="M153.9 113a22.6 22.6 0 0 1 33 .7 124.8 124.8 0 0 1-35.6 24.5 20.4 20.4 0 0 1 2.6-25.2z" fill-rule="evenodd" fill="#ed1c24" stroke="#231f20" stroke-width=".21"/>
<g fill="#ed7466" stroke="#231f20" stroke-width=".21">
<path d="M150 136a1.29 1.29 0 0 1 1 1.8z" fill-rule="evenodd"/>
<path d="M185.6 112.3l.7 .8-.5-.3z" fill-rule="evenodd"/>
<circle cx="152.8" cy="135.9" r="1.3"/>
<circle cx="155.7" cy="134.5" r="1.3"/>
<circle cx="158.5" cy="133" r="1.3"/>
<circle cx="161.3" cy="131.4" r="1.3"/>
<circle cx="164.1" cy="129.8" r="1.3"/>
<circle cx="166.8" cy="128.1" r="1.3"/>
<circle cx="169.5" cy="126.3" r="1.3"/>
<circle cx="172.1" cy="124.4" r="1.3"/>
<circle cx="174.7" cy="122.5" r="1.3"/>
<circle cx="177.2" cy="120.5" r="1.3"/>
<circle cx="179.7" cy="118.4" r="1.3"/>
<circle cx="182.1" cy="116.3" r="1.3"/>
<circle cx="184.5" cy="114.1" r="1.3"/>
</g>
<path d="M128.6 86.6a5.4 5.4 0 0 1 7-.6 5.4 5.4 0 0 1 1.8 6.7 5.5 5.5 0 0 1-6.5 2.7 5.5 5.5 0 0 1-3.8-5.9 5.2 5.2 0 0 1 1.5-2.9zM136.1 94.3l18.1 18.3" fill="none" stroke="#231f20" stroke-width=".21" stroke-dasharray=".4 .2" stroke-linecap="butt"/>
<path d="M151.7 136.4l-7.9 20.4h5.9" fill="none" stroke="#231f20" stroke-width=".21"/>
<path d="M151.7 136.4l-.1 1.2-.7-.3z" fill="#231f20"/>
<path d="M153.9 112.9a22.4 22.4 0 0 1 36.9 7.3 20.9 20.9 0 0 1-15.2 27.4 22 22 0 0 1-27.2-16.8 20.4 20.4 0 0 1 5.5-17.9z" fill="none" stroke="#231f20" stroke-width=".21" stroke-dasharray=".4 .2" stroke-linecap="butt"/>
<path d="M179 281l-6.1 6.2M185.1 281l-6.1 6.2" fill="none" stroke="#231f20" stroke-width=".21"/>
<text font-size="28.5" fill="#fff" x="85.6" y="75">STOP</text>
<text font-size="7.1" fill="#231f20" x="115.6" y="249.3">REGULATORY SIGN</text>
<g font-size="5.6" fill="#231f20">
<text x="102.8" y="258.8">“LED STOP/SLOW HAND BANNER”</text>
<text x="174.2" y="273.6">TC2085_1</text>
</g>
<g font-size="4.2" fill="#231f20">
<text x="87" y="175.6">Notes:</text>
<text x="87" y="180.3">1. Tube, handle and attachment method to be smooth and</text>
<text x="92" y="185.5">free of sharp edges.</text>
<text x="87" y="190.2">2. For details of the other side of the hand banner</text>
<text x="20.9" y="193.7">Colour Legend</text>
<text x="92" y="195.4">(SLOW/STOP message), refer to Page 2.</text>
<text x="87" y="200.2">3. LEDs shall comply with standard display requirements of</text>
<text x="92" y="205.4">AS4852.2, Luminance ratio and Chromaticity coordinates.</text>
<text x="87" y="210.1">4. A dimming sensors can be used to dim the LED ring from</text>
<text x="92" y="215.3">dimming levels “3-1”, as per AS 4852.2 Table 3.2. In the</text>
<text x="92" y="220.5">event the dimming sensors(s) are faulty or non-functional,</text>
<text x="92" y="225.7">the sign must revert to dimming level 1 permanently.</text>
<text x="87" y="230.4">5. Ingress protection (IP) 65 minimum.</text>
<text x="87" y="235.2">6. Minimum 12 hours of continuous operation.</text>
<text x="100.6" y="267.2">APPROVED AS OFFICIAL TRAFFIC SIGN</text>
<text x="174.7" y="285.6">A</text>
<text x="180.3" y="285.6">B</text>
<text x="186.8" y="285.6">C</text>
</g>
<g font-size="3.9" fill="#231f20">
<text x="29.3" y="201.6">Class 1W retroreflective red</text>
<text x="29.3" y="209.8">Class 1W retroreflective white</text>
</g>
<g font-size="3.6" fill="#231f20">
<text x="76.2" y="27.9">12</text>
<text x="111.8" y="27.9">600</text>
<text x="153.7" y="65.4">190C</text>
<text x="74.8" y="126.1">1.8m long</text>
<text x="77" y="130">Handle</text>
<text x="152.1" y="157.9">Red high intensity LEDs</text>
<text x="162.2" y="161.9">See Note 4</text>
</g>
<g font-size="3.5" fill="#231f20">
<text x="21.6" y="267.9">Department of Transport and Main Roads</text>
<text x="17.7" y="271.8">Infrastructure Management &amp; Delivery Division</text>
<text x="16.7" y="280.6">Designed</text>
<text x="42.7" y="280.6">Checked</text>
<text x="69.7" y="280.6">Scale</text>
<text x="98.5" y="281.3">PRINCIPAL ENGINEER</text>
<text x="154.7" y="276.2">24/07/18</text>
<text x="157.4" y="281.2">Date</text>
<text x="178.4" y="278.9">Page 1 of 2</text>
<text x="16.9" y="284.8">TV 05/15</text>
<text x="43.3" y="284.8">DJ 07/18</text>
<text x="69.7" y="285.2">Not to Scale</text>
<text x="98.5" y="284.8">(Traffic Engineering)</text>
</g>
</svg>
